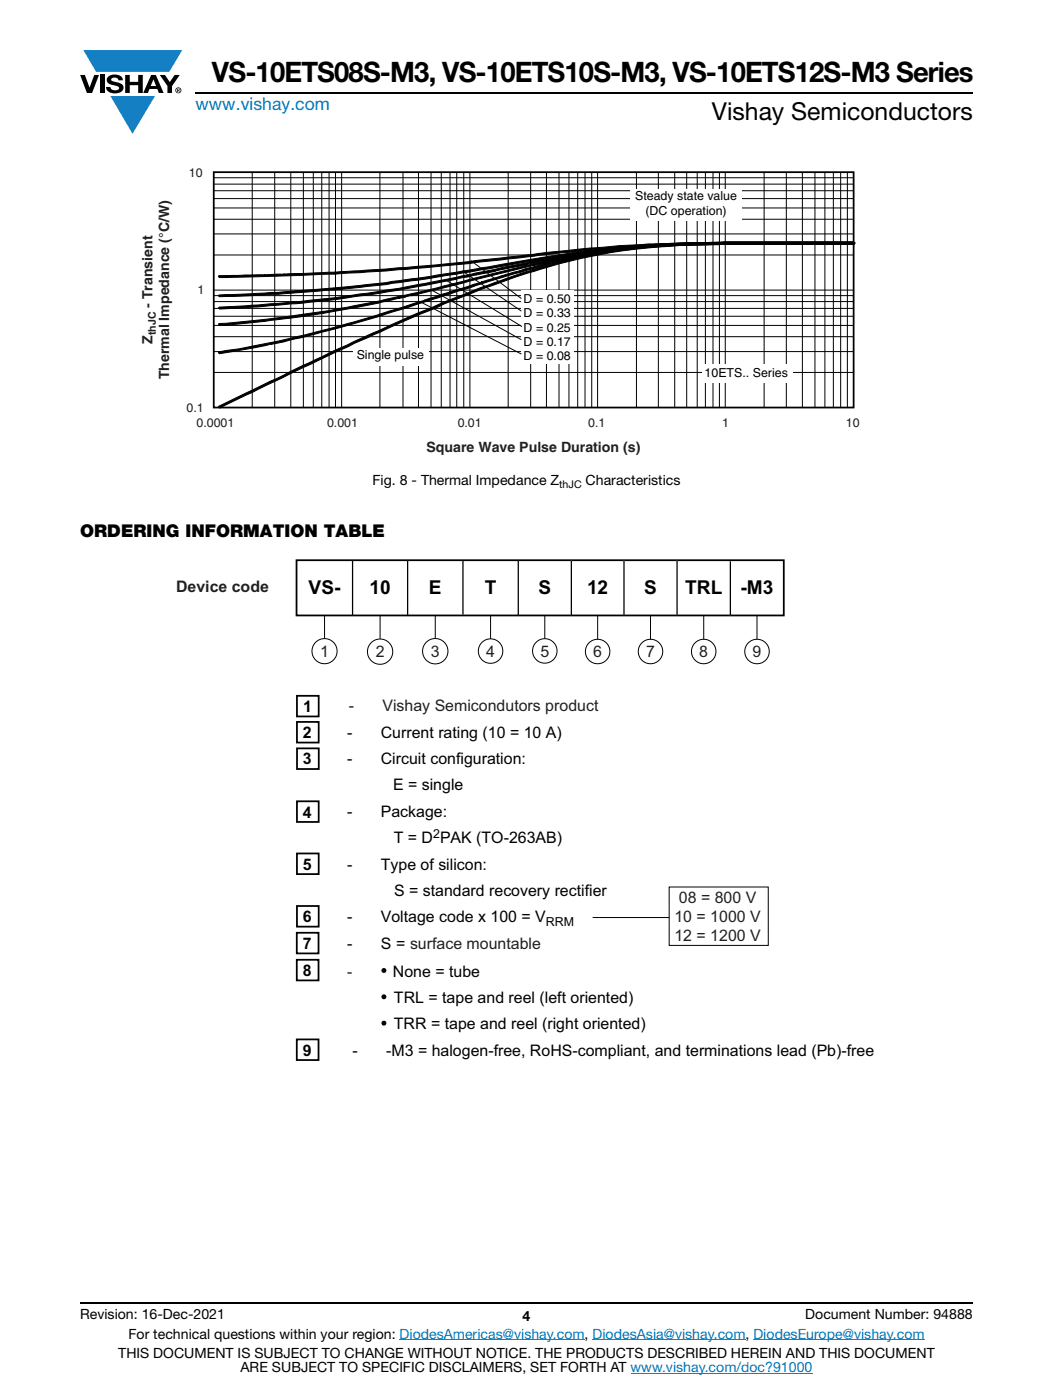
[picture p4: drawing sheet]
<svg xmlns="http://www.w3.org/2000/svg" width="210mm" height="279mm" viewBox="0 0 210 279" stroke-linecap="round" stroke-linejoin="round" font-family="sans-serif">
<g fill="#147fc3">
<path d="M16.6 10h19.7l-2.5 4.3h-1.2h-13.4z"/>
<path d="M22 19.2h8.9l-4.5 7.5z"/>
</g>
<g fill="#000">
<path d="M16 15h.9l1 2.5 .9-2.5h.9l-1.3 3.6h-1.1zM19.9 15h.9v3.6h-.9zM21.6 15.3a2.1 2.1 0 0 1 2.8 .3l.1 .4h-.9a.79 .79 0 0 0-.7-.5 .79 .79 0 0 0-.7 .4l.2 .3 1 .2a1.08 1.08 0 0 1 1.2 1 1.08 1.08 0 0 1-1.1 1.2 1.73 1.73 0 0 1-2.4-1.2h.9a.96 .96 0 0 0 .8 .6 .96 .96 0 0 0 1-.4 1.31 1.31 0 0 0-1.3-.6 1.03 1.03 0 0 1-1-.6 1.03 1.03 0 0 1 .1-1.1zM25 15h.9v1.3h1.7v-1.3h.9v3.6h-.9v-1.6h-1.7v1.6h-.9zM31.9 15h1l1 1.4 .9-1.4h1l-1.5 2.2v1.4h-.9v-1.4zM43.6 58.9l11.8-.5 7.2-.6a352.2 352.2 0 0 0 36.8-4.9l14.6-2.5 9.2-1.1 6.1-.5 14-.5h27l.1 .2-.3 .2-28 .1a204.9 204.9 0 0 0-17.8 .8 372.6 372.6 0 0 0-30.6 4.7l-16.6 2.5-10.3 1.1-16.5 1.1-6.5 .2zM43.6 55.1l16.9-.5h-.1l8.9-.4a582.9 582.9 0 0 0 35.7-3.3l12.8-1.4 11.5-.8 12.7-.4h28.3l.1 .2-.3 .2-29.3 .1a272.8 272.8 0 0 0-37 2.6 551.2 551.2 0 0 1-35.7 3.2l-22.9 .8h-1.4zM43.6 70.3l.1-.1a200.2 200.2 0 0 0 23.9-5.1l8.1-2.4h-.1l19.1-6 9-2.7a126.6 126.6 0 0 1 37.1-5.5h-.1l3.8-.2h25.8l.1 .2-.3 .2-28 .1a150.9 150.9 0 0 0-24.3 2.1h.1l-6.4 1.4 .1-.1a451.2 451.2 0 0 0-30.7 9.3l-2.5 .7a269.9 269.9 0 0 1-17.8 5.1l-3.9 .9-7.4 1.5-5.5 .9zM43.6 64.6l6.6-.6a258 258 0 0 0 20.3-3l5.2-.9 11.5-2.7a484.5 484.5 0 0 1 26.6-6.3 132.3 132.3 0 0 1 22-2.5h-.1l8.8-.3h25.8l.1 .2-.3 .2h-25.5a158.9 158.9 0 0 0-29.2 2.5l-9 1.8 .1-.1-23.1 5.8-6.2 1.4a223.4 223.4 0 0 1-26.9 4.3l-5.1 .5h-1.4zM43.6 61.4l5.4-.4a297.2 297.2 0 0 0 45.8-6.5l10.2-2a164.4 164.4 0 0 1 25.6-3.7l6.3-.3 7.6-.2h25.8l.1 .2-.3 .2h-25.5a210.7 210.7 0 0 0-26.8 1.8l-10.2 1.7-12.7 2.7 .1-.1-1.3 .4-1.3 .2 .1-.1a299.7 299.7 0 0 1-43.5 6.1l-5.2 .3zM43.6 81.1l16.7-8.1a506.2 506.2 0 0 1 33.2-14.6l2.5-1.1 10.3-3.5h-.1a107.4 107.4 0 0 1 22.6-4.7l6.9-.5 8.8-.3h25.8l.1 .2-.3 .2h-25.5a162.7 162.7 0 0 0-22.9 1.7l-5.2 1h.2l-5.1 1.2-7.2 2.2-7.1 2.5a440.2 440.2 0 0 0-33 14.2l-20.4 9.9-.3-.1z"/>
<path d="M30.6 15.8l.5 1.4h-1zM30.1 15l-1.5 3.6h.9l.3-.8h1.6l.3 .8h.9l-1.5-3.6z"/>
<path d="M35.5 17.8h.2v.2h-.2zM35.3 17.7v.7h.2v-.3l.3 .3-.1-.3 .1-.2v-.2z"/>
<path d="M35.1 18a.46 .46 0 0 1 .9 0 .46 .46 0 0 1-.9 0zM35 18a.6 .6 0 0 0 1.2 0 .6 .6 0 0 0-1.2 0z"/>
</g>
<path d="M39 18.6h155M16 260h178" fill="none" stroke="#000" stroke-width=".36"/>
<path d="M79.7 267.4h36.9M118.2 267.4h30.5M125.8 274h36.2M150.2 267.4h34.2" fill="none" stroke="#007ec4" stroke-width=".2"/>
<g fill="none" stroke="#000" stroke-width=".2">
<path d="M42.5 35.5h127.6M42.5 36.7h127.6M42.5 38.1h127.6M42.5 39.6h127.6M50.3 34.4v46.9M54.8 34.4v46.9M58 34.4v46.9M60.5 34.4v46.9M62.5 34.4v46.9M64.2 34.4v46.9M65.6 34.4v46.9M66.9 34.4v46.9"/>
<path d="M68.1 34.4v46.9M75.8 34.4v46.9M80.4 34.4v46.9M83.4 34.4v46.9M86 34.4v46.9M88 34.4v46.9M89.7 34.4v46.9M91.1 34.4v46.9M92.5 34.4v46.9M93.7 34.4v46.9M101.3 34.4v46.9M105.8 34.4v46.9"/>
<path d="M109 34.4v46.9M111.5 34.4v46.9M113.5 34.4v46.9M115.2 34.4v46.9M116.7 34.4v46.9M118 34.4v46.9M119.2 34.4v46.9M126.9 34.4v46.9M131.3 34.4v46.9M134.5 34.4v46.9M136.9 34.4v46.9M139 34.4v46.9"/>
<path d="M140.7 34.4v46.9M142.2 34.4v46.9M143.5 34.4v46.9M144.6 34.4v46.9M152.4 34.4v46.9M156.8 34.4v46.9M160 34.4v46.9M162.5 34.4v46.9M164.5 34.4v46.9M166.2 34.4v46.9M167.6 34.4v46.9M169 34.4v46.9"/>
<path d="M42.5 59h127.6M42.5 41.5h127.6M42.5 43.8h127.6M42.5 46.7h127.6M42.5 50.9h127.6M42.5 57.9h127.6M43.6 58.9l11.8-.5 7.2-.6a352.2 352.2 0 0 0 36.8-4.9l14.6-2.5 9.2-1.1 6.1-.5 14-.5h27l.1 .2-.3 .2-28 .1a204.9 204.9 0 0 0-17.8 .8 372.6 372.6 0 0 0-30.6 4.7l-16.6 2.5-10.3 1.1-16.5 1.1-6.5 .2zM43.6 55.1l16.9-.5h-.1l8.9-.4a582.9 582.9 0 0 0 35.7-3.3l12.8-1.4 11.5-.8 12.7-.4h28.3l.1 .2-.3 .2-29.3 .1a272.8 272.8 0 0 0-37 2.6 551.2 551.2 0 0 1-35.7 3.2l-22.9 .8h-1.4zM42.5 60.2h127.6M42.5 61.5h127.6M42.5 63.1h127.6M42.5 64.9h127.6"/>
<path d="M42.5 67.2h127.6M42.5 70.2h127.6M42.5 74.3h127.6M43.6 70.3l.1-.1a200.2 200.2 0 0 0 23.9-5.1l8.1-2.4h-.1l19.1-6 9-2.7a126.6 126.6 0 0 1 37.1-5.5h-.1l3.8-.2h25.8l.1 .2-.3 .2-28 .1a150.9 150.9 0 0 0-24.3 2.1h.1l-6.4 1.4 .1-.1a451.2 451.2 0 0 0-30.7 9.3l-2.5 .7a269.9 269.9 0 0 1-17.8 5.1l-3.9 .9-7.4 1.5-5.5 .9zM43.6 64.6l6.6-.6a258 258 0 0 0 20.3-3l5.2-.9 11.5-2.7a484.5 484.5 0 0 1 26.6-6.3 132.3 132.3 0 0 1 22-2.5h-.1l8.8-.3h25.8l.1 .2-.3 .2h-25.5a158.9 158.9 0 0 0-29.2 2.5l-9 1.8 .1-.1-23.1 5.8-6.2 1.4a223.4 223.4 0 0 1-26.9 4.3l-5.1 .5h-1.4zM43.6 61.4l5.4-.4a297.2 297.2 0 0 0 45.8-6.5l10.2-2a164.4 164.4 0 0 1 25.6-3.7l6.3-.3 7.6-.2h25.8l.1 .2-.3 .2h-25.5a210.7 210.7 0 0 0-26.8 1.8l-10.2 1.7-12.7 2.7 .1-.1-1.3 .4-1.3 .2 .1-.1a299.7 299.7 0 0 1-43.5 6.1l-5.2 .3zM43.6 81.1l16.7-8.1a506.2 506.2 0 0 1 33.2-14.6l2.5-1.1 10.3-3.5h-.1a107.4 107.4 0 0 1 22.6-4.7l6.9-.5 8.8-.3h25.8l.1 .2-.3 .2h-25.5a162.7 162.7 0 0 0-22.9 1.7l-5.2 1h.2l-5.1 1.2-7.2 2.2-7.1 2.5a440.2 440.2 0 0 0-33 14.2l-20.4 9.9-.3-.1z"/>
</g>
<g fill="#fff">
<path d="M103.9 57.9h10.6v14.8h-10.6z"/>
<path d="M125.7 37.7h22.2v6.3h-22.2z"/>
<path d="M140 72.8h18.1v3.6h-18.1z"/>
<path d="M70.4 69.4h15.1v3.5h-15.1z"/>
</g>
<path d="M86.1 57.9l17.9 9.9M89 55.9l15.1 9.3M92.2 54.1l11.8 8M93.9 52l10.1 7.6M83.6 60.1l20.4 10.6" fill="none" stroke="#000" stroke-width=".2"/>
<path d="M42.6 34.4h127.6v46.9h-127.6z" fill="none" stroke="#000" stroke-width=".35"/>
<path d="M59.2 207.4h4.3v4.2h-4.3z" fill="#fff"/>
<path d="M59.2 207.4h4.3v4.2h-4.3z" fill="none" stroke="#000" stroke-width=".35"/>
<path d="M59.2 191.5h4.3v4.2h-4.3z" fill="#fff"/>
<path d="M59.2 191.5h4.3v4.2h-4.3z" fill="none" stroke="#000" stroke-width=".35"/>
<path d="M59.2 186.2h4.3v4.1h-4.3z" fill="#fff"/>
<path d="M59.2 186.2h4.3v4.1h-4.3z" fill="none" stroke="#000" stroke-width=".35"/>
<path d="M59.2 180.8h4.4v4.1h-4.4z" fill="#fff"/>
<path d="M59.2 180.8h4.4v4.1h-4.4z" fill="none" stroke="#000" stroke-width=".35"/>
<path d="M59.2 170.3h4.4v4.1h-4.4z" fill="#fff"/>
<path d="M59.2 170.3h4.4v4.1h-4.4z" fill="none" stroke="#000" stroke-width=".35"/>
<path d="M59.2 159.9h4.4v4.1h-4.4z" fill="#fff"/>
<path d="M59.2 159.9h4.4v4.1h-4.4z" fill="none" stroke="#000" stroke-width=".35"/>
<path d="M59.2 149.4h4.4v4.1h-4.4z" fill="#fff"/>
<path d="M59.2 149.4h4.4v4.1h-4.4z" fill="none" stroke="#000" stroke-width=".35"/>
<path d="M59.2 144.1h4.4v4.1h-4.4z" fill="#fff"/>
<path d="M59.2 144.1h4.4v4.1h-4.4z" fill="none" stroke="#000" stroke-width=".35"/>
<path d="M59.2 138.9h4.4v4.1h-4.4z" fill="#fff"/>
<path d="M59.2 138.9h4.4v4.1h-4.4z" fill="none" stroke="#000" stroke-width=".35"/>
<g fill="#040503">
<circle cx="76.6" cy="193.7" r=".49"/>
<circle cx="76.6" cy="198.9" r=".49"/>
<circle cx="76.6" cy="204.2" r=".49"/>
</g>
<path d="M133.4 177h19.8v11.7h-19.8zM118.2 183.1h15.2" fill="none" stroke="#000" stroke-width=".2"/>
<path d="M59.1 111.8h97.2v11h-97.2z" fill="none" stroke="#000" stroke-width=".35"/>
<path d="M70.3 111.9v10.9zM81.3 111.9v10.8zM92.3 111.9v10.8zM103.4 111.9v10.9z" fill="#fff"/>
<path d="M70.3 111.9v10.9M81.3 111.9v10.8M92.3 111.9v10.8M103.4 111.9v10.9" fill="none" stroke="#000" stroke-width=".25"/>
<g fill="none" stroke="#000" stroke-width=".2">
<path d="M64.7 122.7v4.7M75.8 122.9v4.6M86.8 122.9v4.6M97.8 122.7v4.8M108.6 122.7v4.8"/>
<circle cx="64.7" cy="130" r="2.51"/>
<circle cx="75.8" cy="130" r="2.52"/>
<circle cx="86.8" cy="130" r="2.53"/>
<circle cx="97.8" cy="129.9" r="2.44"/>
<circle cx="108.6" cy="129.9" r="2.44"/>
</g>
<path d="M113.9 111.9v10.9z" fill="#fff"/>
<path d="M113.9 111.9v10.9" fill="none" stroke="#000" stroke-width=".25"/>
<g fill="none" stroke="#000" stroke-width=".2">
<path d="M119.2 122.8v4.8M129.7 122.8v4.8M140.3 122.8v4.8M151 122.8v4.8"/>
<circle cx="119.2" cy="130" r="2.44"/>
<circle cx="129.7" cy="130" r="2.44"/>
<circle cx="140.3" cy="130" r="2.44"/>
<circle cx="151" cy="130" r="2.44"/>
</g>
<path d="M124.4 111.9v10.9z" fill="#fff"/>
<path d="M124.4 111.9v10.9" fill="none" stroke="#000" stroke-width=".25"/>
<path d="M135 111.9v10.9z" fill="#fff"/>
<path d="M135 111.9v10.9" fill="none" stroke="#000" stroke-width=".25"/>
<path d="M145.6 112v10.9z" fill="#fff"/>
<path d="M145.6 112v10.9" fill="none" stroke="#000" stroke-width=".25"/>
<text font-size="5.6" x="42.3" y="16.4">VS-10ETS08S-M3, VS-10ETS10S-M3, VS-10ETS12S-M3 Series</text>
<text font-size="4.9" x="142" y="23.9">Vishay Semiconductors</text>
<g font-size="3.8">
<text x="61.5" y="118.6">VS-</text>
<text x="73.7" y="118.6">10</text>
<text x="85.5" y="118.6">E</text>
<text x="96.7" y="118.6">T</text>
<text x="107.4" y="118.6">S</text>
<text x="117.1" y="118.6">12</text>
<text x="128.4" y="118.6">S</text>
<text x="136.7" y="118.6">TRL</text>
<text x="147.7" y="118.6">-M3</text>
</g>
<text font-size="3.5" fill="#007ec4" x="39" y="22">www.vishay.com</text>
<text font-size="3.5" x="16" y="107.2">ORDERING INFORMATION TABLE</text>
<g font-size="3.2" fill="#231f20">
<text x="35.1" y="118.1">Device code</text>
<text x="63.8" y="131.2">1</text>
<text x="74.9" y="131.2">2</text>
<text x="85.9" y="131.2">3</text>
<text x="96.9" y="131.2">4</text>
<text x="107.8" y="131.2">5</text>
<text x="118.3" y="131.2">6</text>
<text x="128.8" y="131.2">7</text>
<text x="139.4" y="131.2">8</text>
<text x="150.1" y="131.2">9</text>
<text x="69.6" y="141.9">-</text>
<text x="76.3" y="141.9">Vishay Semicondutors product</text>
<text x="134.5" y="184">10 = 1000 V</text>
<text x="135.4" y="180.2">08 = 800 V</text>
<text x="134.5" y="187.8">12 = 1200 V</text>
</g>
<g font-size="3.2">
<text x="60.5" y="142">1</text>
<text x="60.4" y="147.2">2</text>
<text x="69.2" y="147.2">-</text>
<text x="75.9" y="147.2">Current rating (10 = 10 A)</text>
<text x="60.4" y="152.5">3</text>
<text x="69.2" y="152.5">-</text>
<text x="75.9" y="152.5">Circuit configuration:</text>
<text x="78.4" y="157.7">E = single</text>
<text x="60.4" y="163.2">4</text>
<text x="69.2" y="163">-</text>
<text x="75.9" y="163">Package:</text>
<text x="60.4" y="173.5">5</text>
<text x="69.2" y="173.5">-</text>
<text x="75.9" y="173.5">Type of silicon:</text>
<text x="78.5" y="168.3">T = D PAK (TO-263AB)</text>
<text x="78.6" y="178.8">S = standard recovery rectifier</text>
<text x="60.4" y="184.1">6</text>
<text x="69.2" y="184.1">-</text>
<text x="75.9" y="184.1">Voltage code x 100 = V</text>
<text x="60.4" y="189.4">7</text>
<text x="69.2" y="189.4">-</text>
<text x="75.9" y="189.4">S = surface mountable</text>
<text x="60.4" y="194.8">8</text>
<text x="78.3" y="194.9">None = tube</text>
<text x="78.6" y="200.2">TRL = tape and reel (left oriented)</text>
<text x="78.6" y="205.4">TRR = tape and reel (right oriented)</text>
<text x="60.4" y="210.7">9</text>
<text x="70.3" y="210.7">-</text>
<text x="77" y="210.7">-M3 = halogen-free, RoHS-compliant, and terminations lead (Pb)-free</text>
</g>
<text font-size="3.1" fill="#211e1e" x="69.2" y="194.9">-</text>
<g font-size="2.8" fill="#231f20">
<text x="30.4" y="61.4" transform="rotate(-90 30.4 61.4)">- Transient</text>
<text x="30.4" y="68.7" transform="rotate(-90 30.4 68.7)">Z</text>
<text x="33.8" y="75.7" transform="rotate(-90 33.8 75.7)">Thermal Impedance (°C/W)</text>
<text x="85" y="90.2">Square Wave Pulse Duration (s)</text>
</g>
<g font-size="2.8">
<text x="74.3" y="96.8">Fig. 8 - Thermal Impedance Z</text>
<text x="116.8" y="96.8">Characteristics</text>
<text x="16" y="263.3">Revision: 16-Dec-2021</text>
<text x="104.2" y="263.6">4</text>
<text x="160.6" y="263.3">Document Number: 94888</text>
<text x="25.6" y="267.1">For technical questions within your region: DiodesAmericas@vishay.com, DiodesAsia@vishay.com, DiodesEurope@vishay.com</text>
<text x="23.6" y="271">THIS DOCUMENT IS SUBJECT TO CHANGE WITHOUT NOTICE. THE PRODUCTS DESCRIBED HEREIN AND THIS DOCUMENT</text>
<text x="48" y="273.8">ARE SUBJECT TO SPECIFIC DISCLAIMERS, SET FORTH AT www.vishay.com/doc?91000</text>
</g>
<g font-size="2.5" fill="#231f20">
<text x="37.6" y="35.3">10</text>
<text x="39.4" y="58.7">1</text>
<text x="37.2" y="82.2">0.1</text>
<text x="39.2" y="85.2">0.0001</text>
<text x="65.2" y="85.2">0.001</text>
<text x="91.3" y="85.2">0.01</text>
<text x="117.3" y="85.2">0.1</text>
<text x="144" y="85.2">1</text>
<text x="168.7" y="85.3">10</text>
</g>
<g font-size="2.5">
<text x="126.7" y="40">Steady state value</text>
<text x="128.7" y="42.9">(DC operation)</text>
<text x="104.4" y="60.5">D = 0.50</text>
<text x="104.4" y="63.4">D = 0.33</text>
<text x="71.1" y="71.6">Single pulse</text>
<text x="104.4" y="66.2">D = 0.25</text>
<text x="104.4" y="69">D = 0.17</text>
<text x="104.4" y="71.8">D = 0.08</text>
<text x="140.5" y="75.2">10ETS.. Series</text>
<text x="86.4" y="167.2">2</text>
<text x="108.9" y="184.8">RRM</text>
</g>
<text font-size="2.1" fill="#231f20" x="31.1" y="66.9" transform="rotate(-90 31.1 66.9)">thJC</text>
<text font-size="2.1" x="111.5" y="97.3">thJC</text>
</svg>
